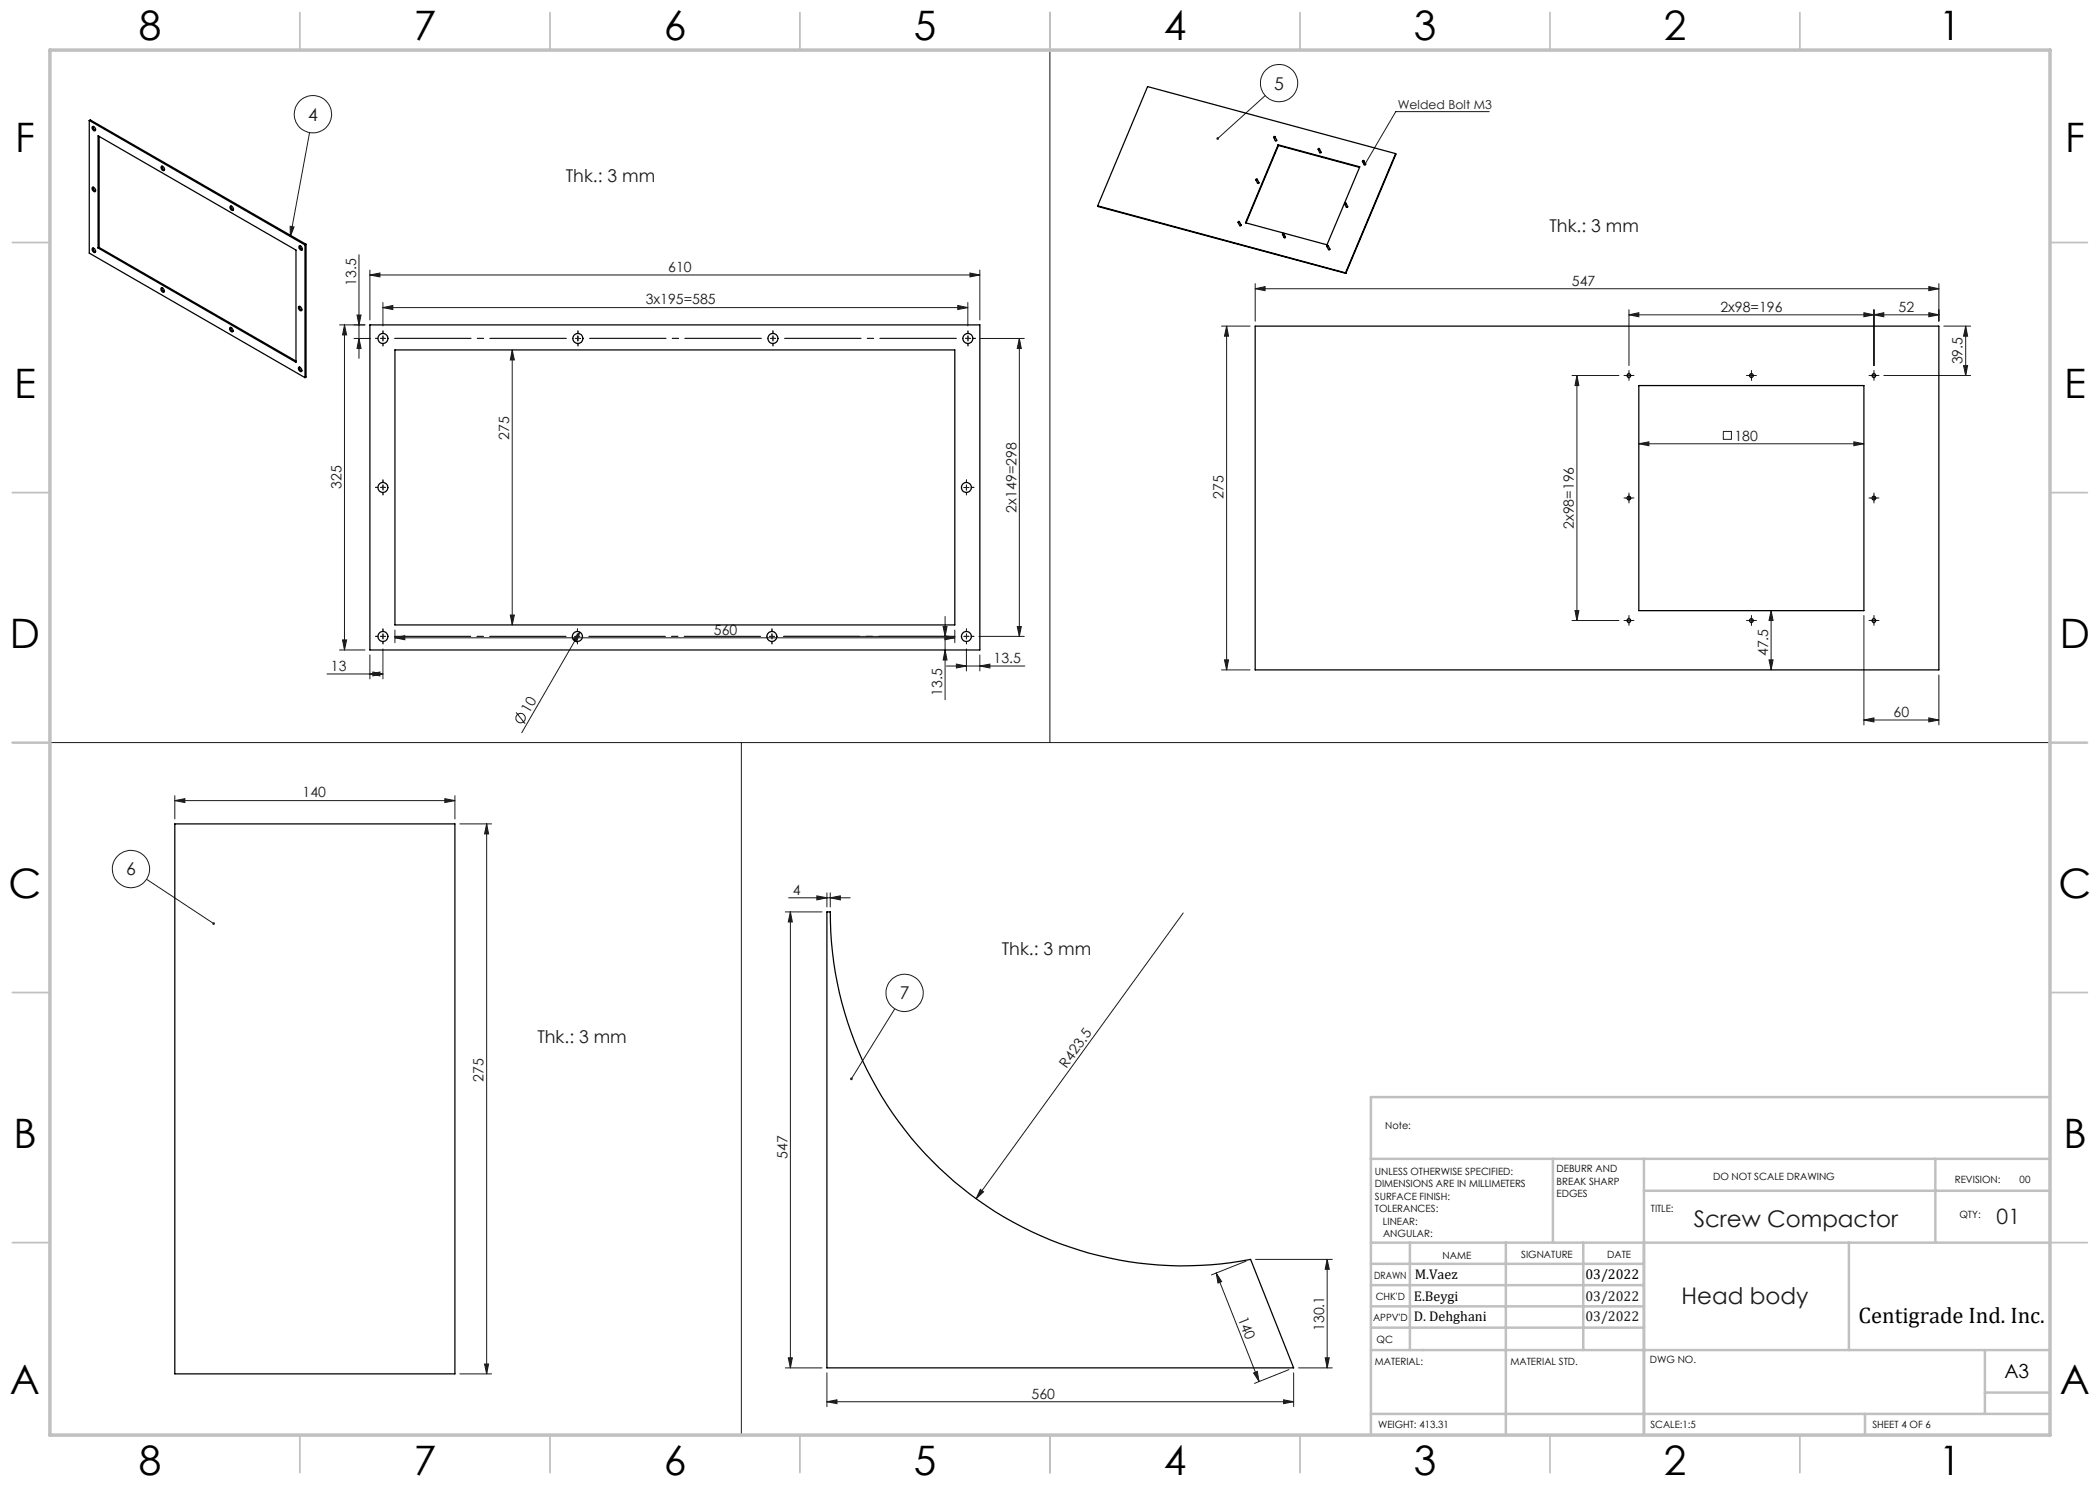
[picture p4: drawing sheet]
<svg xmlns="http://www.w3.org/2000/svg" width="420mm" height="297mm" viewBox="0 0 420 297" stroke-linecap="round" stroke-linejoin="round" font-family="sans-serif">
<g fill="none" stroke="#191924" stroke-width=".2">
<path d="M210 10v138.5M253 19.1l-9.4 8.6M61.9 26.5l-3.8 20.8M297.9 22.3h-18.7l-6.2 10.5M58 45.3l.8 .1-.7 1.9zM71.8 50.9v20.8M74 55l2-.4v.8zM74 54v10M74 55h122M194 54.6l2 .4-2 .4zM196 54v10M251 57.7l2-.4v.8z"/>
<path d="M251 56.7v7.5M251 57.7h136.8M385.8 57.3l2 .4-2 .4zM387.8 56.7v7.5M67.9 65h5.1M68.9 65v65M68.9 65l.4 2h-.8zM70.8 67.7h3.3M71.4 63h.8l-.4 2zM71.8 67.7l.4 2h-.8zM76.6 61.5l2-.4v.8zM76.6 60.5v4.7"/>
<path d="M76.6 61.5h117M102.4 70v55M102.4 70l.5 2h-.8zM115.1 67.7h1M115.6 67.2v1M191.6 61.1l2 .4-2 .4zM193.6 60.5v4.7M196.1 67.7h8.8M203.9 67.7v59.6M203.9 67.7l.4 2h-.9zM244.3 65.2h5.7M245.3 65.2l.4 2h-.8z"/>
<path d="M245.3 65.2v68.8M314.4 75.1h9.4M315.4 75.1v49M315.4 75.1l.4 2h-.8zM325.2 75.1h1.2M325.8 63l2-.5v.9zM325.8 61.9v11.2M325.8 63h62M325.8 74.5v1.2M349.6 75.1h1.3M350.3 74.5v1.2M372.8 62.5l2 .5-2 .4z"/>
<path d="M374.2 75.1h1.2M374.8 63l2-.5v.9zM374.8 61.9v11.2M374.8 74.5v1.2M376.8 75.1h17.3M385.8 62.5l2 .5-2 .4zM388.8 65.2h5.3M392.7 73.1h.8l-.4 2zM393.1 65.2v9.9M393.1 65.2l.4 2h-.8zM192.8 97.5h1M193.3 97v1"/>
<path d="M325.2 99.6h1.2M325.8 99v1.2M327.8 88.8l2-.4v.7zM327.8 88.8h45M344.7 86.3h1.6v1.6h-1.6zM370.8 88.4l2 .4-2 .3zM374.2 99.6h1.2M374.8 99v1.2M65.4 134.8h11.2M67.9 130h5.1M68.5 128h.8l-.4 2zM74 134.8l2-.4v.8z"/>
<path d="M74 131v4.8M74.6 134.4l2 .4-2 .4zM76.6 129.8v6M79 127.6l2-.5v.8zM79 126v2.5M79 127.6h112M102.1 123h.8l-.5 2zM115 127.3h1M115.5 126.8v1M116 126.4l-11.6 20.1M116 126.4l-.7 2-.7-.5zM156.9 127.3h33.1"/>
<path d="M188.6 125.3h.8l-.4 2zM189 127.1l2 .5-2 .3zM189 123.3v16.6M189 130l.4 2h-.8zM189.3 133.2h15.7M191 126v2.5M191.3 132.8l2 .4-2 .4zM193.3 129.8v4.4M195.8 127.3h9.1M196 133.2l2-.4v.8zM196 131v3.2M203.4 125.3h.9l-.4 2z"/>
<path d="M244.3 134h5.7M244.9 132h.8l-.4 2zM314.4 124.1h9.4M315 122.1h.8l-.4 2zM325.2 124.1h1.2M325.8 123.5v1.2M349.6 124.1h1.3M350.3 123.5v1.2M353.8 132h.8l-.4 2zM354.2 122.1l.4 2h-.8zM354.2 122.1v11.9M372.8 123.1v21.9"/>
<path d="M374.2 124.1h1.2M374.8 123.5v1.2M387.8 135v10M10 148.5h400M35 159.1v4.7M89 159.7l2 .4-2 .4zM91 159.1v4.7M103.2 142.5l1.8 2.2M148.3 148.5v138.3M372.8 144l2-.4v.8zM372.8 144h15M385.8 143.6l2 .4-2 .4z"/>
<path d="M29.3 175.9l13.4 8.8M35 160.1l2-.4v.8zM35 160.1h56M92 164.8h6.3M97.3 164.8l.4 2h-.8zM97.3 164.8v110M157.7 179.6h12.3M163.4 179.2l2 .4-2 .4zM165.4 178.6v2.8M166.1 179.6l2-.4v.8zM166.1 178.6v2.8M157.1 182.4h7.3"/>
<path d="M158.1 182.4v91.2M158.1 182.4l.4 2h-.8zM236.6 182.6l-41.4 57.1M179 201.8l-8.7 14M196.1 237.9l.6 .5-1.5 1.3zM243.2 254.6l1.1 1.7-.7 .3zM243.2 254.6l8.6 21.7M249.2 252.2l-6.9 2.8M251.1 251.9h15.4M265.4 251.9l.5 2h-.9zM265.4 251.9v21.7M92 274.8h6.3"/>
<path d="M96.9 272.8h.8l-.4 2zM157.1 273.6h7.3M157.7 271.6h.8l-.4 2zM165.4 274.6v6.7M250.7 274.6l.8-.3 .3 2zM256.7 280l2 .3-2 .4zM257.8 273.9l-6.9 2.8M258.7 274.6v6.7M259.7 273.6h6.8M265 271.6h.9l-.5 2zM165.4 280.3l2-.3v.7zM165.4 280.3h93.3"/>
<circle cx="255.8" cy="16.6" r="3.7"/>
<circle cx="62.6" cy="22.8" r="3.7"/>
<circle cx="104.1" cy="143.6" r=".93"/>
<circle cx="26.2" cy="173.8" r="3.7"/>
<circle cx="180.9" cy="198.6" r="3.7"/>
</g>
<g fill="none" stroke="#191924" stroke-width=".2" stroke-dasharray="15.2 1.3 1.3 1.3">
<path d="M75.6 67.7h-.5M76.6 67.7v-.5M76.6 67.7h-.5M76.6 67.7v.5M76.6 67.7h.5M76.6 66.7v-.5M76.6 68.7v.5M115.6 66.7v-.5M115.6 68.7v.5M154.6 67.7v-.5M154.6 67.7h-.5M154.6 67.7v.5"/>
<path d="M154.6 67.7h.5M154.6 66.7v-.5M154.6 68.7v.5M193.6 67.7v-.5M193.6 67.7h-.5M193.6 67.7v.5M193.6 67.7h.5M193.6 66.7v-.5M193.6 68.7v.5M194.6 67.7h.5M325.2 75.1h-.4M325.8 74.5v-.4"/>
<path d="M325.8 75.7v.4M326.4 75.1h.4M349.7 75.1h-.4M350.3 74.5v-.4M350.3 75.7v.4M350.9 75.1h.4M374.2 75.1h-.4M374.8 74.5v-.4M374.8 75.7v.4M375.4 75.1h.4M75.6 97.5h-.5M76.6 97.5v-.5"/>
<path d="M76.6 97.5h-.5M76.6 97.5v.5M76.6 97.5h.5M76.6 96.5v-.5M76.6 98.5v.5M193.3 96.5v-.5M193.3 98.5v.5M194.3 97.5h.5M325.2 99.6h-.4M325.8 99v-.4M326.4 99.6h.4M374.2 99.6h-.4"/>
<path d="M374.8 99v-.4M375.4 99.6h.4M325.8 100.2v.4M374.8 100.2v.4M75.6 127.3h-.5M76.6 127.3v-.5M76.6 127.3h-.5M76.6 127.3v.5M76.6 127.3h.5M76.6 126.3v-.5M76.6 128.3v.5M115.5 126.3v-.5"/>
<path d="M115.5 128.3v.5M154.4 127.3v-.5M154.4 127.3h-.5M154.4 127.3v.5M154.4 127.3h.5M154.4 126.3v-.5M154.4 128.3v.5M193.3 127.3v-.5M193.3 127.3h-.5M193.3 127.3v.5M193.3 127.3h.5M193.3 126.3v-.5"/>
<path d="M193.3 128.3v.5M194.3 127.3h.5M325.2 124.1h-.4M325.8 123.5v-.4M325.8 124.7v.4M326.4 124.1h.4M349.7 124.1h-.4M350.3 123.5v-.4M350.3 124.7v.4M350.9 124.1h.4M374.2 124.1h-.4M374.8 123.5v-.4"/>
<path d="M374.8 124.7v.4M375.4 124.1h.4"/>
</g>
<path d="M77.6 127.3h36.9M116.5 127.3h36.9M155.4 127.3h36.9" fill="none" stroke="#191924" stroke-width=".2" stroke-dasharray="15.2 1.3 1.3 1.3" stroke-dashoffset="-1.3"/>
<path d="M77.6 67.7h37M116.6 67.7h37M155.6 67.7h37" fill="none" stroke="#191924" stroke-width=".2" stroke-dasharray="15.2 1.3 1.3 1.3" stroke-dashoffset="-1.4"/>
<g fill="none" stroke="#c0c0c0" stroke-width=".35">
<path d="M60 2.5v7.5M110 2.5v7.5M160 2.5v7.5M210 2.5v7.5M260 2.5v7.5M310 2.5v7.5M360 2.5v7.5M2.5 48.5h7.5M410 48.5h7.5M2.5 98.5h7.5M410 98.5h7.5M2.5 148.5h7.5"/>
<path d="M410 148.5h7.5M2.5 198.5h7.5M410 198.5h7.5M2.5 248.5h7.5M410 248.5h7.5M60 287v7.5M110 287v7.5M160 287v7.5M210 287v7.5M260 287v7.5M310 287v7.5M360 287v7.5"/>
</g>
<g fill="none" stroke="#c0c0c0" stroke-width=".5">
<path d="M410 219.4h-135.8v67.4M274.2 231.8h135.8M310.6 231.8v16.7M328.8 231.8v55.2M328.8 238.2h81.2M387.1 231.8v16.7M274.2 248.5h135.8M274.2 257h54.6M274.2 252.8h54.6M282 248.5v21.5M301.2 248.5v38.3M316.7 248.5v21.5"/>
<path d="M369.8 248.5v21.5M274.2 265.5h54.6M274.2 261.3h54.6M274.2 270h135.8M397 270v12.8M397 278.5h13M274.2 282.8h135.8M373 282.8v4.2"/>
</g>
<path d="M10 10h400v277h-400z" fill="none" stroke="#c0c0c0" stroke-width=".7"/>
<g fill="#191924">
<path d="M272.8 32.6a.27 .27 0 0 1 .4 0 .27 .27 0 0 1 .1 .4 .27 .27 0 0 1-.4 .1l.1-.3-.1 .3-.1-.2z"/>
<path d="M196.1 237.9l.6 .5-1.5 1.3z"/>
<path d="M116 126.4l-.7 2-.7-.5z"/>
<path d="M58 45.3l.8 .1-.7 1.9zM243.4 27.5l-.1 .4 .3-.2-.3 .2a.27 .27 0 0 0 .4 0 .27 .27 0 0 0 0-.4 .27 .27 0 0 0-.3 0zM42.5 184.5v.1a.25 .25 0 0 0 .1 .4 .25 .25 0 0 0 .3-.1l-.2-.2 .2 .2a.26 .26 0 0 0 0-.4 .26 .26 0 0 0-.4 0zM170.1 215.6l-.1 .2 .1 .2 .2-.2-.2 .2a.26 .26 0 0 0 .4-.1 .26 .26 0 0 0-.1-.3 .26 .26 0 0 0-.3 0z"/>
<path d="M250.7 274.6l.8-.3 .3 2zM243.2 254.6l1.1 1.7-.7 .3z"/>
<path d="M194 54.6l2 .4-2 .4zM74 55l2-.4v.8zM191.6 61.1l2 .4-2 .4zM76.6 61.5l2-.4v.8zM74.6 134.4l2 .4-2 .4zM74 134.8l2-.4v.8zM89 159.7l2 .4-2 .4zM35 160.1l2-.4v.8zM166.1 179.6l2-.4v.8zM163.4 179.2l2 .4-2 .4z"/>
<path d="M79 127.6l2-.5v.8zM189 127.1l2 .5-2 .3zM191.3 132.8l2 .4-2 .4zM196 133.2l2-.4v.8zM251 57.7l2-.4v.8zM385.8 57.3l2 .4-2 .4zM327.8 88.8l2-.4v.7zM370.8 88.4l2 .4-2 .3zM325.8 63l2-.5v.9zM372.8 62.5l2 .5-2 .4zM374.8 63l2-.5v.9zM385.8 62.5l2 .5-2 .4zM372.8 144l2-.4v.8zM385.8 143.6l2 .4-2 .4zM165.4 280.3l2-.3v.7zM256.7 280l2 .3-2 .4z"/>
<path d="M71.8 67.7l.4 2h-.8zM71.4 63h.8l-.4 2zM244.9 132h.8l-.4 2zM245.3 65.2l.4 2h-.8zM392.7 73.1h.8l-.4 2zM393.1 65.2l.4 2h-.8zM96.9 272.8h.8l-.4 2zM97.3 164.8l.4 2h-.8z"/>
<path d="M68.9 65l.4 2h-.8zM68.5 128h.8l-.4 2zM102.4 70l.5 2h-.8zM102.1 123h.8l-.5 2zM203.9 67.7l.4 2h-.9zM203.4 125.3h.9l-.4 2zM188.6 125.3h.8l-.4 2zM189 130l.4 2h-.8zM354.2 122.1l.4 2h-.8zM353.8 132h.8l-.4 2zM315.4 75.1l.4 2h-.8zM315 122.1h.8l-.4 2zM158.1 182.4l.4 2h-.8zM157.7 271.6h.8l-.4 2zM265.4 251.9l.5 2h-.9zM265 271.6h.9l-.5 2z"/>
</g>
<g fill="none" stroke="#000" stroke-width=".25">
<path d="M17.9 24.1l43.1 24.9M17.9 24.1l.2-.1 43.1 24.9M17.9 24.1v26.5l43.1 24.9M18.5 25.4a.49 .49 0 0 1 .5 .2 .49 .49 0 0 1-.1 .6 .65 .65 0 0 1-.4-.8zM18.5 37.5a.53 .53 0 0 1 .5 .2 .53 .53 0 0 1-.1 .6 .63 .63 0 0 1-.4-.8zM18.6 25.3l.1 .3 .4 .5M18.6 37.4l.1 .4 .4 .4M19.6 27.2l39.6 22.8v22.5l-39.6-22.9zM19.8 27.3v22.2M32.3 33.3a.48 .48 0 0 1 .5 .3 .48 .48 0 0 1-.2 .5 .67 .67 0 0 1-.3-.8zM32.4 33.2v.1a.7 .7 0 0 0 .5 .7M251.4 35.8l.3 .9h-.2l-.3-.7"/>
<path d="M255 27.3l.3 .8h-.2l-.4-.6M255.6 29l16.4 4.4-6.6 15.6-16.3-4.4zM255.6 29l.1 .1M255.7 29.1l16.2 4.4M255.7 29.1l-6.5 15.5M263.9 29.7l.3 .8h-.3l-.3-.6M272.8 32.1l.3 .7-.1 .2h-.2l-.3-.7M279.1 30.7l.1 .1-10 23.9M279.1 30.7l-10 23.9M279.1 30.7l-49.6-13.4-10 23.9M18.5 49.6a.53 .53 0 0 1 .5 .3 .53 .53 0 0 1-.1 .6 .63 .63 0 0 1-.4-.9zM18.6 49.6a.7 .7 0 0 0 .5 .8"/>
<path d="M19.8 49.5l-.2 .1M19.8 49.5l39.4 22.7M32.2 57.6a.51 .51 0 0 1 .6 .3 .51 .51 0 0 1-.1 .6h-.1a.67 .67 0 0 1-.4-.9zM32.4 57.5v.4l.4 .4M46 41.3a.48 .48 0 0 1 .6 .2 .48 .48 0 0 1-.1 .6 .72 .72 0 0 1-.5-.8zM46.2 41.2a.71 .71 0 0 0 .5 .8M59.8 49.2a.49 .49 0 0 1 .6 .3 .49 .49 0 0 1-.1 .6l-.5-.5zM60 49.1v.4l.5 .4M61 49v26.5M61.2 48.9l-.2 .1M61.2 48.9v26.5l-.2 .1M219.5 41.2l.1 .1 49.6 13.4"/>
<path d="M219.5 41.2l49.6 13.4M247.9 44.3l.3 .9-.3-.1-.3-.6M256.8 46.7l.3 .9-.3-.1-.3-.6M265.6 49.1l.4 .7-.1 .2-.2-.1-.3-.6M269.1 54.6l.1 .1M269.2 40.6l.4 .7-.1 .2h-.2l-.4-.7M45.9 65.6a.49 .49 0 0 1 .6 .2 .49 .49 0 0 1-.1 .6l-.5-.5zM46.1 65.5l.1 .4 .4 .4M59.7 73.5a.49 .49 0 0 1 .6 .2 .49 .49 0 0 1-.1 .6l-.5-.4zM59.7 61.3a.49 .49 0 0 1 .6 .3 .49 .49 0 0 1-.1 .6 .66 .66 0 0 1-.5-.9zM59.9 61.3l.2 .6 .3 .2M59.9 73.4v.4l.5 .4"/>
<path d="M74 65h122v65h-122zM79 70h112v55h-112zM251 65.2h136.8v68.8h-136.8zM327.8 77.1h45v45h-45zM35 164.8h56v110h-56zM165.4 182.4h.7a70.6 70.6 0 0 0 84 69.5l8.6 21.7h-93.3z"/>
<circle cx="251.3" cy="35.9" r=".15"/>
<circle cx="254.9" cy="27.4" r=".15"/>
<circle cx="263.7" cy="29.8" r=".14"/>
<circle cx="272.6" cy="32.2" r=".15"/>
<circle cx="247.8" cy="44.4" r=".15"/>
<circle cx="256.6" cy="46.8" r=".14"/>
<circle cx="265.5" cy="49.2" r=".15"/>
<circle cx="269.1" cy="40.7" r=".15"/>
<circle cx="76.6" cy="67.7" r="1"/>
<circle cx="115.6" cy="67.7" r="1"/>
<circle cx="154.6" cy="67.7" r="1"/>
<circle cx="193.6" cy="67.7" r="1"/>
<circle cx="325.8" cy="75.1" r=".38"/>
<circle cx="350.3" cy="75.1" r=".38"/>
<circle cx="374.8" cy="75.1" r=".38"/>
<circle cx="76.6" cy="97.5" r="1"/>
<circle cx="193.3" cy="97.5" r="1"/>
<circle cx="325.8" cy="99.6" r=".37"/>
<circle cx="374.8" cy="99.6" r=".37"/>
<circle cx="76.6" cy="127.3" r="1"/>
<circle cx="115.5" cy="127.3" r="1"/>
<circle cx="154.4" cy="127.3" r=".99"/>
<circle cx="193.3" cy="127.3" r="1"/>
<circle cx="325.8" cy="124.1" r=".38"/>
<circle cx="350.3" cy="124.1" r=".38"/>
<circle cx="374.8" cy="124.1" r=".38"/>
</g>
<g font-size="8.1">
<text x="27.8" y="8">8</text>
<text x="82.8" y="8">7</text>
<text x="132.8" y="8">6</text>
<text x="182.8" y="8">5</text>
<text x="232.8" y="8">4</text>
<text x="282.8" y="8">3</text>
<text x="332.8" y="8">2</text>
<text x="387.8" y="8">1</text>
<text x="3" y="30.4">F</text>
<text x="413" y="30.4">F</text>
<text x="2.8" y="79.6">E</text>
<text x="412.8" y="79.6">E</text>
<text x="2" y="129.6">D</text>
<text x="412" y="129.6">D</text>
<text x="1.7" y="179.6">C</text>
<text x="411.7" y="179.6">C</text>
<text x="2.7" y="229.6">B</text>
<text x="412.7" y="229.6">B</text>
<text x="2" y="278.9">A</text>
<text x="412" y="278.9">A</text>
<text x="27.8" y="295">8</text>
<text x="82.8" y="295">7</text>
<text x="132.8" y="295">6</text>
<text x="182.8" y="295">5</text>
<text x="232.8" y="295">4</text>
<text x="282.8" y="295">3</text>
<text x="332.8" y="295">2</text>
<text x="387.8" y="295">1</text>
</g>
<g font-size="4.6" fill="#191924">
<text x="338.7" y="245.3">Screw Compactor</text>
<text x="336.3" y="260.8">Head body</text>
</g>
<text font-size="4.5" x="371.7" y="264.6">Centigrade Ind. Inc.</text>
<text font-size="4.2" fill="#191924" x="399.3" y="244.8">01</text>
<text font-size="3.9" x="400.9" y="275.5">A3</text>
<g font-size="3.5" fill="#191924">
<text x="254.9" y="17.9">5</text>
<text x="61.6" y="24.1">4</text>
<text x="113.2" y="36.4">Thk.: 3 mm</text>
<text x="309.9" y="46.3">Thk.: 3 mm</text>
<text x="25.2" y="175.1">6</text>
<text x="200.4" y="191">Thk.: 3 mm</text>
<text x="180" y="199.9">7</text>
<text x="107.5" y="208.7">Thk.: 3 mm</text>
</g>
<g font-size="2.8" fill="#191924">
<text x="71.2" y="57.2" transform="rotate(-90 71.2 57.2)">13.5</text>
<text x="133.6" y="54.4">610</text>
<text x="314.4" y="57.1">547</text>
<text x="129.1" y="60.9">3x195=585</text>
<text x="344.1" y="62.3">2x98=196</text>
<text x="379.7" y="62.3">52</text>
<text x="392.5" y="72.9" transform="rotate(-90 392.5 72.9)">39.5</text>
<text x="101.9" y="88" transform="rotate(-90 101.9 88)">275</text>
<text x="346.9" y="88.1">180</text>
<text x="68.3" y="97.7" transform="rotate(-90 68.3 97.7)">325</text>
<text x="244.7" y="99.7" transform="rotate(-90 244.7 99.7)">275</text>
<text x="203.3" y="102.5" transform="rotate(-90 203.3 102.5)">2x149=298</text>
<text x="314.8" y="105.8" transform="rotate(-90 314.8 105.8)">2x98=196</text>
<text x="142.8" y="126.9">560</text>
<text x="353.6" y="131.3" transform="rotate(-90 353.6 131.3)">47.5</text>
<text x="66.2" y="134.2">13</text>
<text x="198.7" y="132.6">13.5</text>
<text x="105.8" y="142.8" transform="rotate(-60 105.8 142.8)">10</text>
<text x="188.4" y="139.1" transform="rotate(-90 188.4 139.1)">13.5</text>
<text x="378.7" y="143.4">60</text>
<text x="60.5" y="159.5">140</text>
<text x="158.5" y="178.9">4</text>
<text x="213.3" y="213.7" transform="rotate(-54 213.3 213.7)">R423.5</text>
<text x="96.7" y="216.4" transform="rotate(-90 96.7 216.4)">275</text>
<text x="157.5" y="231.7" transform="rotate(-90 157.5 231.7)">547</text>
<text x="247.5" y="263.8" transform="rotate(68 247.5 263.8)">140</text>
<text x="317.1" y="260.1">03/2022</text>
<text x="264.8" y="266.2" transform="rotate(-90 264.8 266.2)">130.1</text>
<text x="317.1" y="264.2">03/2022</text>
<text x="206.3" y="279.7">560</text>
</g>
<g font-size="2.8">
<text x="282.9" y="255.9">M.Vaez</text>
<text x="317.1" y="255.9">03/2022</text>
<text x="282.8" y="260.1">E.Beygi</text>
<text x="282.8" y="264.2">D. Dehghani</text>
</g>
<text font-size="2.5" fill="#191924" x="279.6" y="21.7">Welded Bolt M3</text>
<g font-size="2">
<text x="277" y="225.8">Note:</text>
<text x="275" y="234.9">UNLESS OTHERWISE SPECIFIED:</text>
<text x="275" y="237.4">DIMENSIONS ARE IN MILLIMETERS</text>
<text x="275" y="239.9">SURFACE FINISH:</text>
<text x="311.3" y="234.5">DEBURR AND</text>
<text x="311.3" y="237">BREAK SHARP</text>
<text x="311.3" y="239.5">EDGES</text>
<text x="342.6" y="236">DO NOT SCALE DRAWING</text>
<text x="391" y="236.6">REVISION:</text>
<text x="403.9" y="236.6">00</text>
<text x="275" y="242.4">TOLERANCES:</text>
<text x="276.6" y="244.9">LINEAR:</text>
<text x="330.2" y="242.4">TITLE:</text>
<text x="391.9" y="243.7">QTY:</text>
<text x="276.6" y="247.4">ANGULAR:</text>
<text x="288.5" y="251.7">NAME</text>
<text x="304.2" y="251.7">SIGNATURE</text>
<text x="321.4" y="251.7">DATE</text>
<text x="274.8" y="255.9">DRAWN</text>
<text x="275.1" y="260.1">CHK'D</text>
<text x="274.6" y="264.2">APPV'D</text>
<text x="275.3" y="268.5">QC</text>
<text x="275" y="273">MATERIAL:</text>
<text x="302.1" y="273">MATERIAL STD.</text>
<text x="330" y="272.5">DWG NO.</text>
<text x="275.6" y="285.6">WEIGHT: 413.31</text>
<text x="330.1" y="285.6">SCALE:1:5</text>
<text x="374.5" y="285.6">SHEET 4 OF 6</text>
</g>
</svg>
